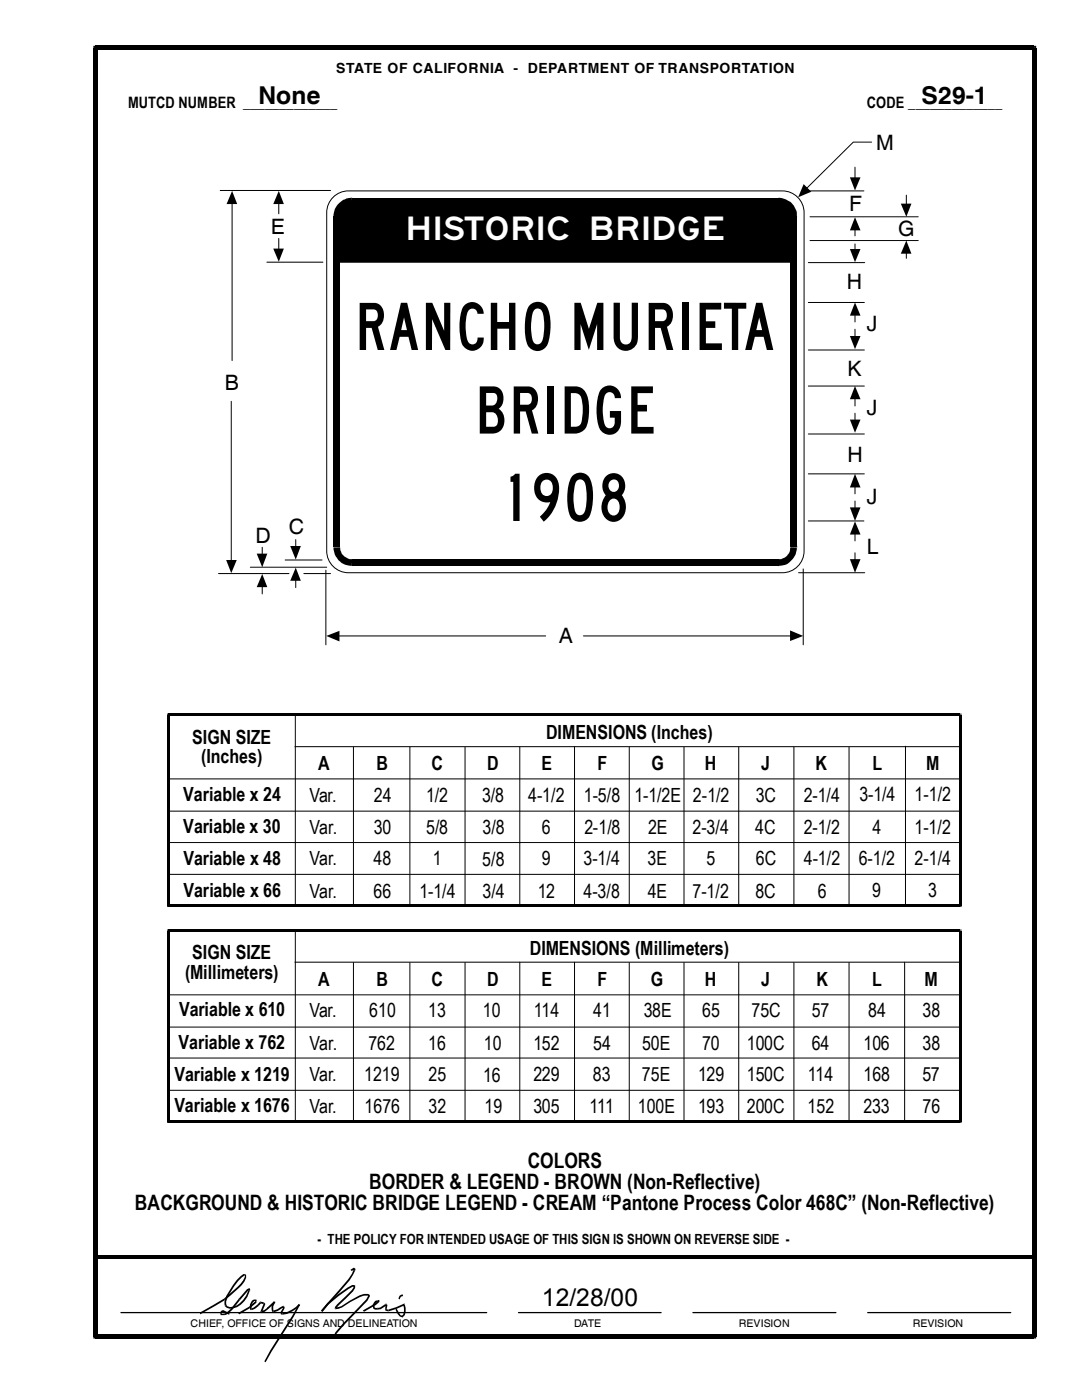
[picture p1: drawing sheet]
<svg xmlns="http://www.w3.org/2000/svg" width="216mm" height="279mm" viewBox="0 0 216 279" stroke-linecap="round" stroke-linejoin="round" font-family="sans-serif">
<g fill="#000">
<path d="M18.6 9.1h.5v.9l.4-.4h-.9zM19.1 9.1h187.2v.9h-187.2zM206.3 9.1h.5v.5h-.9l.4 .4zM70.2 39.5l.1 1.3zM155.4 39.5a3.6 3.6 0 0 1 3.6 3.7l-1.3 .1a2.54 2.54 0 0 0-2.4-2.5zM155.4 39.5l-.1 1.3zM67.6 40.6l.9-.7 .6-.3 1.1-.1 .1 1.3a2.49 2.49 0 0 0-2.5 2.5l-1.3-.1v-.4a3.3 3.3 0 0 1 1.1-2.2zM66.5 43.2h1.4zM70.3 39.5h85.1v1.3h-85.1zM157.7 43.2h1.4zM66.5 43.2h1.4v66h-1.4zM66.5 109.2h1.4z"/>
<path d="M66.5 109.3l1.3-.1a2.42 2.42 0 0 0 2.5 2.4l-.1 1.3a3.6 3.6 0 0 1-3.7-3.6zM70.3 111.6h85.1v1.3h-85.1zM70.3 111.6l.1 1.3h-.2zM155.3 111.6l.1 1.3h-.2h.2zM157.7 43.2h1.4v66h-1.4zM155.3 111.6a2.32 2.32 0 0 0 2.4-2.4l1.3 .1a3.6 3.6 0 0 1-3.6 3.6zM157.7 109.2h1.4v-.3l-.1 .4zM33.4 142.4h.2v.5l.3-.2h-.5zM33.6 142.4h158v.5h-158zM191.6 142.4h.3v.3h-.6l.3 .2zM33.4 142.7h.5v38.1h-.5zM33.4 185.5h.2v.5l.3-.2h-.5z"/>
<path d="M33.6 180.5h158v.5h-158zM33.4 180.8h.5l-.3-.3v.5h-.2zM33.6 185.5h158v.5h-158zM191.3 142.7h.6v38.1h-.6zM191.6 185.5h.3v.3h-.6l.3 .2zM191.6 180.5l-.3 .3h.6v.2h-.3zM33.4 185.8h.5v38.1h-.5zM33.6 223.6h158v.5h-158zM33.4 223.9h.5l-.3-.3v.5h-.2zM191.3 185.8h.6v38.1h-.6zM191.6 223.6l-.3 .3h.6v.2h-.3zM19.1 250.5h187.2v.7h-187.2z"/>
<path d="M48.9 254.4h.2a3.4 3.4 0 0 1-1.5 2.7l-2.6 2.3-.3-.2a14.3 14.3 0 0 0 4.2-4.4zM44.7 259.2l.3 .2zM47.7 259.2l.2 .2-1.6 2.1-.7 .6-.8 .4-.2-.3 .7-.3 .8-.7zM47.7 259.2l.2 .2zM48 254.7l.6-.4h.4v.3l-.1-.1a10.1 10.1 0 0 0-3.8 5.3l.1 .7-.3 .1-.1-.8a12.9 12.9 0 0 1 3.2-5.1zM48.9 254.4h.2l-.1-.1v.3zM49.3 257.3l.5-.3 .2 .5h-.4l.2-.2-1.9 2.1-.2-.2zM49.6 257.4l.4 .1-.1 .1zM50.2 259.7l.3-.3 .4-.1 .2 .3-.6 .3-.3 .5-.1 1.1h-.1l-.1-1.1zM50.9 259.3l.2 .3h-.3l.3-.3zM51.8 259.8h.2l-.1 .3h.2zM52 259.8l.7 .1-.1 .4-.7-.2z"/>
<path d="M52.7 259.9v.1l-.2 .3zM54.6 259.8h.3h-.3l.3 .2zM54.6 259.8h.3l-.4 .9v.8l.2 .1-.3 .3a1.7 1.7 0 0 1 .2-2.1zM69.9 253.4l.7-.4 .4 .2-.1 .4h-.4l.1-.4 .1 .1-.5 .4zM70.7 256.5h.2v.1h-.4l.2 .2zM70.5 253.5l.4 .1-1.1 1.9-5.5 6.3-.2-.3 5.4-6.2zM70.5 253.5l.4 .1zM70.5 256.6h.4v.4l-.5 .7-2.8 2.8-.5 .6h-.3l.1-.3 .4-.5 2.9-2.8 .3-.5zM73.5 258.2l.3 .5-.5 .9-2 2.1a20.3 20.3 0 0 0-4.4 5l-.3-.2 .3-.6 1.5-1.7 4.7-4.9 .4-.6zM73.5 258.2l-.1 .4zM75.3 259.5h.1l.1 .3zM74.7 259.8l.6-.3 .2 .3a.93 .93 0 0 0-.7 1.1l.6 .1v.4l-.9-.2-.2-.8z"/>
<path d="M79.7 258.7l.2 .1-.1 .5-.3-.1zM79.7 258.7l.6-.4 .1 .4-.5 .2zM79.7 258.7l.2 .2zM18.6 9.6h.9v257.1h-.9zM19.1 266.3h187.2v.8h-187.2zM18.6 266.7h.9l-.4-.4v.8h-.5zM39.9 262l4.8-2.8 .3 .2-5 2.9zM44.5 261.5l1.3 .5-.1 .4-1.2-.6zM44.5 261.5v.3zM44.1 261.6l.4-.1v.3l-.3 .2 .1 .2h.4v.3h-.7l-.1-.5zM44.6 262.2l.2 .3zM44.9 260.6l.2-.2 .1 .1z"/>
<path d="M45.1 260.4a1.55 1.55 0 0 0 2.1 .1 5.6 5.6 0 0 0 2.4-3.1l.3 .2a4.5 4.5 0 0 1-4 3.6l-.6-.2-.4-.3zM47.5 262l2.2-1.2 .3 .2-2.2 1.3zM50.8 259.6l.3-.3 .1 .1-.1 .6-1.1 1-.3-.2 1.2-1 .1-.2zM49.7 260.8l.3 .2zM50.2 261.1l.1 .4h-.2zM50.2 261.1l1.2-.7 .2 .2-1.3 .9zM51.8 259.8l.3 .3-.5 .5-.2-.2zM51.4 260.4l.2 .2zM52 261.7l.3 .1-.1-.2v.4h-.4zM52.2 261.6l.5-.1 .8-.6 .1 .3-.8 .6-.6 .2zM52.7 260l.2 .4-.6 1.4-.3-.1 .5-1.4zM53.3 260.9l1.3-1.1 .3 .2-1.3 1.2z"/>
<path d="M53.3 260.9h.2l.1 .3zM54.6 261.5l.1 .4-.2 .1zM54.6 261.5l2-.9v.3l-1.1 .7-.8 .3zM56.4 262l-.1 .4zM56.4 262a5.6 5.6 0 0 0 3.2-1.7l.3 .2a6.1 6.1 0 0 1-3.5 1.9zM56.6 260.6l.1 .2-.3 .1h.2zM56.4 260.9l.3-.1 .1 .2-.5 1v.4l-.3-.1v-.4l.5-.9zM59.6 260.3l.3 .2zM59.6 260.3l.3 .1-1.3 2.4-4.4 6.9-1.2 2.2-.3-.2 1.2-2.2 4.4-6.9zM64.1 261.5l.2 .3zM65.3 260.1l2-1.7 2-1.4 1-.5h.4v.3h-.3a21.4 21.4 0 0 0-6.1 5l-.2-.3zM67 260.9v.4h-.2v-.2h.3z"/>
<path d="M67 260.9l1.1-.2 3.7-2.2 .8-.3h.9v.4h-.9l-.7 .2-2 1-1.7 1.1-1.2 .4zM72.4 261.5l2.4-1.3 .6-.6 .3 .1-.3 .1v-.3l.3-.1v.4l-.7 .6-2.4 1.4zM75.4 261v.4zM75.4 261l.5-.1 1-.6 .2 .2-1.2 .8-.5 .1zM77 260.1l.1 .2-.2 .2h.2l-.2-.2zM77.1 260.3l.2 .1-.2 .9 .4 .1-.1 .3-.5-.2 .1-1.1-.1 .1zM77.5 261.4l.1 .3h-.2zM77.5 261.4l3.1-1.2 .1 .3-1.5 .7-1.6 .5zM78.9 261.4l.3-.2 .7 1.3 .4 .1-.1 .3-.4-.2-.5-.5zM80.1 262.6h.2l-.1 .3 .1 .1v-.1zM80.6 260.2l.1-.1 .1 .3h-.4l.3 .1zM80.4 260.4h.4a2.24 2.24 0 0 1-.5 2.5l-.2-.3a1.81 1.81 0 0 0 .3-2.2z"/>
<path d="M205.9 9.6h.9v257.1h-.9zM205.9 266.7h.9v.4h-.5v-.8z"/>
</g>
<g fill="none" stroke="#000" stroke-width=".2">
<path d="M43.9 38h22.1M66.7 39.1a4.3 4.3 0 0 1 2.8-1h86.6a4.3 4.3 0 0 1 4.3 4.3v67.6a4.3 4.3 0 0 1-4.3 4.3h-86.6a4.3 4.3 0 0 1-4.3-4.3v-67.6a4.3 4.3 0 0 1 1.5-3.3zM160.2 38.1h12.2M170.6 33.4v2.2M173.9 28.4h-3.6l-9.3 9.2M180.8 38.9v1.9M46.3 40.6v31.4M53.3 52.3h11.1M55.6 40.6v2.1M55.6 47.6v2.2M68.1 41l.6-.5 .9-.4h86.4a3.2 3.2 0 0 1 2.4 3.1v9.1h-91.2v-9.8zM161.3 52.4h11.3"/>
<path d="M161.6 43.3h21.6M161.6 48h21.6M170.6 45.8v1.3M170.6 48.7v1.2M180.8 50.5v1.1M161.3 60.4h11.2M161.3 69.8h11.2M161.3 77h11.2M170.6 62.8v1.5M170.6 65.7v1.5M170.6 79.5v1.5M46.1 80.1v31.8"/>
<path d="M161.3 94.6h11.2M161.3 86.6h11.2M170.6 82.5v1.4M170.6 97.1v1.5M170.6 100v1.4M43.6 114.5h14.1M50 113.2h15.2M52.3 109.2v1.5M52.3 117v1.5M56.9 111.8h7.4M59 107.7v1.5M59 115.7v1.6"/>
<path d="M60.6 114.5h5.4M65 113.8v14.9M159.3 114.3h13.3M160.3 113.5v15.2M161.3 104h11.1M170.6 106.5v1.4M170.6 110.3v1.5M67.6 126.9h41.3M116.4 126.9h41.4M33.5 155.4h158M58.8 149h132.8M58.9 142.7v38.1"/>
<path d="M70.5 149.1v31.7M81.8 149.1v31.7M92.8 149.1v31.7M103.7 149v31.8M114.6 149v31.8M125.6 149.1v31.7M136.5 149.1v31.7M147.4 149.1v31.7M158.4 149.1v31.7M169.4 149.1v31.7M180.7 148.9v31.9M33.5 168.1h158.1"/>
<path d="M33.5 174.5h158.1M33.6 161.9h158M33.5 198.5h158M58.8 192h132.7M58.9 185.7v38.2M70.5 192.1v31.8M81.8 192.1v31.8M92.8 192.1v31.8M103.7 192v31.9M114.6 192v31.9M125.6 192.1v31.8M136.5 192.1v31.8"/>
<path d="M147.4 192.1v31.8M158.4 192.1v31.8M169.4 192.1v31.8M180.5 192v31.9M33.5 211.2h158M33.5 217.6h158M33.6 205h157.9"/>
</g>
<g fill="#000">
<path d="M160.4 36.7l1.5 1.6-2.6 1.1z" fill-rule="evenodd"/>
<path d="M169.6 35.4h2.1l-1.1 2.6z" fill-rule="evenodd"/>
<path d="M46.3 38.1l1 2.6h-2.1z" fill-rule="evenodd"/>
<path d="M54.5 49.6h2.1l-1 2.6z" fill-rule="evenodd"/>
<path d="M55.6 38.1l1 2.6h-2.1z" fill-rule="evenodd"/>
<path d="M68.1 41l.6-.5 .9-.4h86.4a3.2 3.2 0 0 1 2.4 3.1v9.1h-91.2v-9.8z" fill-rule="evenodd"/>
<path d="M170.6 43.3l1.1 2.7h-2.1z" fill-rule="evenodd"/>
<path d="M169.6 49.7h2.1l-1.1 2.6z" fill-rule="evenodd"/>
<path d="M180.8 48l1.1 2.6h-2.2z" fill-rule="evenodd"/>
<path d="M179.7 40.6h2.2l-1.1 2.7z" fill-rule="evenodd"/>
<path d="M170.6 60.4l1.1 2.6h-2.1z" fill-rule="evenodd"/>
<path d="M169.6 67.1h2.1l-1.1 2.6z" fill-rule="evenodd"/>
<path d="M170.6 77l1.1 2.7h-2.1z" fill-rule="evenodd"/>
<path d="M170.6 94.6l1.1 2.7h-2.1z" fill-rule="evenodd"/>
<path d="M169.6 83.7h2.1l-1.1 2.7z" fill-rule="evenodd"/>
<path d="M45.1 111.8h2.1l-1.1 2.6z" fill-rule="evenodd"/>
<path d="M51.2 110.5h2.1l-1 2.7z" fill-rule="evenodd"/>
<path d="M52.3 114.6l1 2.6h-2.1z" fill-rule="evenodd"/>
<path d="M57.9 109h2.1l-1 2.7z" fill-rule="evenodd"/>
<path d="M59 113.3l1 2.6h-2.1z" fill-rule="evenodd"/>
<path d="M169.6 101.3h2.1l-1.1 2.7z" fill-rule="evenodd"/>
<path d="M170.6 104.1l1.1 2.6h-2.1z" fill-rule="evenodd"/>
<path d="M169.6 111.6h2.1l-1.1 2.7z" fill-rule="evenodd"/>
<path d="M65.1 126.9l2.6-1v2.1z" fill-rule="evenodd"/>
<path d="M157.6 125.8l2.7 1.1-2.7 1z" fill-rule="evenodd"/>
</g>
<path d="M24.1 262h73M103.5 262h28.4M138.3 262h28.5M173.1 262h28.6" fill="none" stroke="#000" stroke-width=".25"/>
<g font-size="14.1">
<text x="70.7" y="69.8">RANCHO MURIETA</text>
<text x="94.7" y="86.5">BRIDGE</text>
<text x="99.7" y="104">1908</text>
</g>
<text font-size="7" fill="#fff" x="80.9" y="47.9">HISTORIC BRIDGE</text>
<g font-size="4.9">
<text x="51.6" y="20.8">None</text>
<text x="183.9" y="20.7">S29-1</text>
<text x="108.1" y="260.7">12/28/00</text>
</g>
<g font-size="4.2">
<text x="174.8" y="30">M</text>
<text x="54" y="46.7">E</text>
<text x="169.4" y="42.1">F</text>
<text x="179.2" y="47.1">G</text>
<text x="169" y="57.7">H</text>
<text x="173" y="66.1">J</text>
<text x="44.9" y="77.9">B</text>
<text x="169.1" y="75.1">K</text>
<text x="173" y="82.8">J</text>
<text x="169.1" y="92.2">H</text>
<text x="173" y="100.6">J</text>
<text x="57.7" y="106.5">C</text>
<text x="51" y="108.3">D</text>
<text x="173" y="110.5">L</text>
<text x="111.5" y="128.4">A</text>
<text x="105.3" y="233.1">COLORS</text>
<text x="73.7" y="237.3">BORDER &amp; LEGEND - BROWN (Non-Reflective)</text>
<text x="26.9" y="241.6">BACKGROUND &amp; HISTORIC BRIDGE LEGEND - CREAM “Pantone Process Color 468C” (Non-Reflective)</text>
</g>
<g font-size="3.9">
<text x="38.4" y="148.4">SIGN SIZE</text>
<text x="109" y="147.4">DIMENSIONS (Inches)</text>
<text x="40.1" y="152.3">(Inches)</text>
<text x="63.5" y="153.6">A</text>
<text x="75.1" y="153.7">B</text>
<text x="86.1" y="153.7">C</text>
<text x="97.2" y="153.7">D</text>
<text x="108" y="153.7">E</text>
<text x="119.2" y="153.8">F</text>
<text x="130" y="153.8">G</text>
<text x="140.6" y="153.8">H</text>
<text x="151.9" y="153.8">J</text>
<text x="162.7" y="153.8">K</text>
<text x="174.1" y="153.6">L</text>
<text x="184.8" y="153.6">M</text>
<text x="36.6" y="159.9">Variable x 24</text>
<text x="61.7" y="160">Var.</text>
<text x="74.6" y="160">24</text>
<text x="85" y="160">1/2</text>
<text x="96.2" y="160">3/8</text>
<text x="105.4" y="160">4-1/2</text>
<text x="116.5" y="160">1-5/8</text>
<text x="126.6" y="160">1-1/2E</text>
<text x="138.3" y="160">2-1/2</text>
<text x="150.8" y="160">3C</text>
<text x="160.4" y="160">2-1/4</text>
<text x="171.5" y="159.9">3-1/4</text>
<text x="182.5" y="159.9">1-1/2</text>
<text x="36.5" y="166.3">Variable x 30</text>
<text x="61.7" y="166.5">Var.</text>
<text x="74.6" y="166.5">30</text>
<text x="85" y="166.5">5/8</text>
<text x="96.3" y="166.5">3/8</text>
<text x="108.1" y="166.5">6</text>
<text x="116.6" y="166.5">2-1/8</text>
<text x="129.3" y="166.5">2E</text>
<text x="138.2" y="166.5">2-3/4</text>
<text x="150.7" y="166.5">4C</text>
<text x="160.4" y="166.5">2-1/2</text>
<text x="174.1" y="166.5">4</text>
<text x="182.5" y="166.5">1-1/2</text>
<text x="36.6" y="172.5">Variable x 48</text>
<text x="61.7" y="172.7">Var.</text>
<text x="74.5" y="172.7">48</text>
<text x="86.4" y="172.7">1</text>
<text x="96.2" y="172.8">5/8</text>
<text x="108.1" y="172.7">9</text>
<text x="116.4" y="172.7">3-1/4</text>
<text x="129.2" y="172.7">3E</text>
<text x="141" y="172.7">5</text>
<text x="150.8" y="172.7">6C</text>
<text x="160.4" y="172.7">4-1/2</text>
<text x="171.4" y="172.7">6-1/2</text>
<text x="182.5" y="172.7">2-1/4</text>
<text x="36.6" y="179">Variable x 66</text>
<text x="61.8" y="179.1">Var.</text>
<text x="74.5" y="179.1">66</text>
<text x="83.7" y="179.1">1-1/4</text>
<text x="96.3" y="179.1">3/4</text>
<text x="107.3" y="179.1">12</text>
<text x="116.4" y="179.1">4-3/8</text>
<text x="129.2" y="179.1">4E</text>
<text x="138.2" y="179.2">7-1/2</text>
<text x="150.7" y="179.1">8C</text>
<text x="163.2" y="179.1">6</text>
<text x="174" y="179.1">9</text>
<text x="185.2" y="179.1">3</text>
<text x="38.4" y="191.4">SIGN SIZE</text>
<text x="105.8" y="190.5">DIMENSIONS (Millimeters)</text>
<text x="36.9" y="195.3">(Millimeters)</text>
<text x="63.5" y="196.7">A</text>
<text x="75.1" y="196.7">B</text>
<text x="86.1" y="196.7">C</text>
<text x="97.2" y="196.7">D</text>
<text x="108" y="196.7">E</text>
<text x="119.2" y="196.8">F</text>
<text x="129.9" y="196.8">G</text>
<text x="140.6" y="196.8">H</text>
<text x="151.9" y="196.8">J</text>
<text x="162.9" y="196.8">K</text>
<text x="174" y="196.7">L</text>
<text x="184.5" y="196.7">M</text>
<text x="35.7" y="202.9">Variable x 610</text>
<text x="61.7" y="203">Var.</text>
<text x="73.7" y="203">610</text>
<text x="85.4" y="203">13</text>
<text x="96.4" y="203">10</text>
<text x="106.5" y="203">114</text>
<text x="118.4" y="203">41</text>
<text x="128.4" y="203">38E</text>
<text x="140.1" y="203">65</text>
<text x="149.9" y="203">75C</text>
<text x="162" y="203">57</text>
<text x="173.2" y="203">84</text>
<text x="184.1" y="203">38</text>
<text x="35.6" y="209.4">Variable x 762</text>
<text x="61.7" y="209.5">Var.</text>
<text x="73.5" y="209.5">762</text>
<text x="85.4" y="209.5">16</text>
<text x="96.5" y="209.5">10</text>
<text x="106.4" y="209.5">152</text>
<text x="118.4" y="209.5">54</text>
<text x="128.1" y="209.5">50E</text>
<text x="140.1" y="209.5">70</text>
<text x="149" y="209.5">100C</text>
<text x="162" y="209.5">64</text>
<text x="172.3" y="209.5">106</text>
<text x="184.1" y="209.5">38</text>
<text x="34.8" y="215.6">Variable x 1219</text>
<text x="61.7" y="215.8">Var.</text>
<text x="72.7" y="215.8">1219</text>
<text x="85.5" y="215.8">25</text>
<text x="96.4" y="215.9">16</text>
<text x="106.4" y="215.8">229</text>
<text x="118.3" y="215.8">83</text>
<text x="128.1" y="215.8">75E</text>
<text x="139.3" y="215.8">129</text>
<text x="149" y="215.8">150C</text>
<text x="161.2" y="215.8">114</text>
<text x="172.3" y="215.7">168</text>
<text x="184.1" y="215.7">57</text>
<text x="34.8" y="222">Variable x 1676</text>
<text x="61.7" y="222.2">Var.</text>
<text x="72.7" y="222.2">1676</text>
<text x="85.5" y="222.2">32</text>
<text x="96.7" y="222.2">19</text>
<text x="106.4" y="222.2">305</text>
<text x="117.6" y="222.2">111</text>
<text x="127.3" y="222.2">100E</text>
<text x="139.3" y="222.2">193</text>
<text x="149" y="222.2">200C</text>
<text x="161.1" y="222.2">152</text>
<text x="172.3" y="222.2">233</text>
<text x="184.1" y="222.2">76</text>
</g>
<g font-size="3.1">
<text x="25.6" y="21.5">MUTCD NUMBER _____________</text>
<text x="173" y="21.5">CODE _____________</text>
</g>
<g font-size="2.8">
<text x="67.1" y="14.5">STATE OF CALIFORNIA - DEPARTMENT OF TRANSPORTATION</text>
<text x="63.3" y="248.2">- THE POLICY FOR INTENDED USAGE OF THIS SIGN IS SHOWN ON REVERSE SIDE -</text>
</g>
<g font-size="2.1">
<text x="38" y="264.8">CHIEF, OFFICE OF SIGNS AND DELINEATION</text>
<text x="114.6" y="264.8">DATE</text>
<text x="147.4" y="264.8">REVISION</text>
<text x="182.1" y="264.8">REVISION</text>
</g>
</svg>
